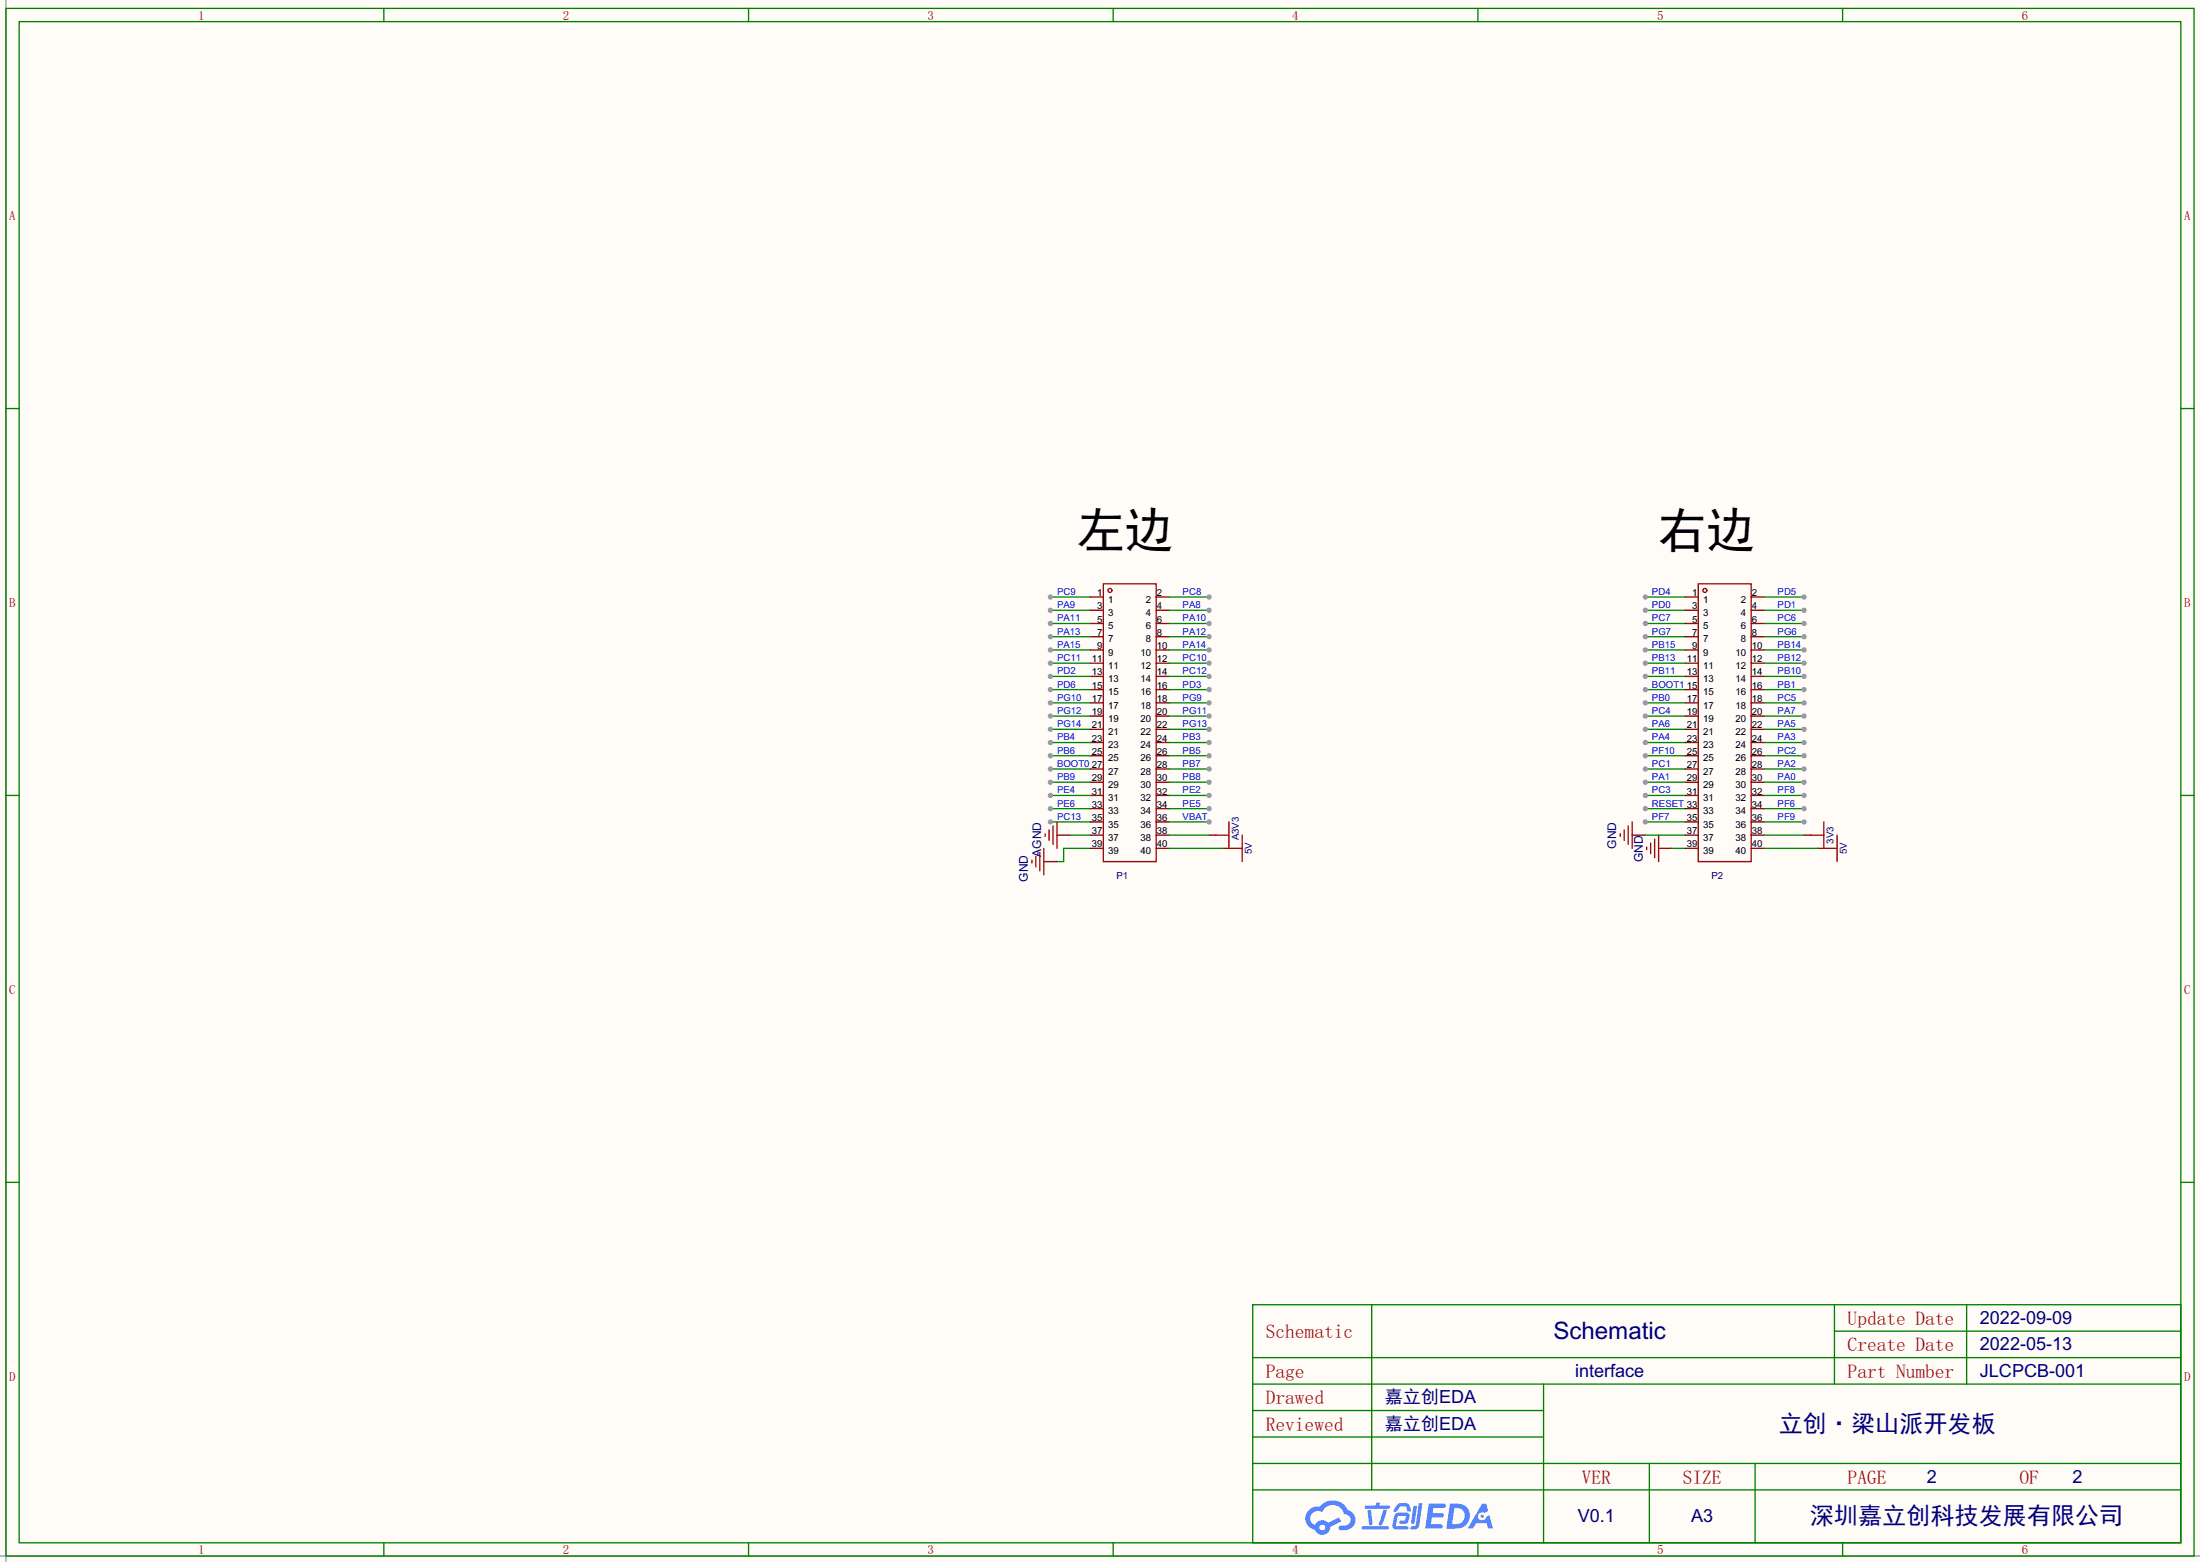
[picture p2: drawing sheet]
<svg xmlns="http://www.w3.org/2000/svg" width="423mm" height="300mm" viewBox="0 0 423 300" stroke-linecap="round" stroke-linejoin="round" font-family="sans-serif">
<path d="M0 0h422.7v299.9h-422.7z" fill="#fffcf7"/>
<path d="M1.1 0v299.9M0 298.8h422.7" fill="none" stroke="#999" stroke-width=".25"/>
<g fill="none" stroke="#008000" stroke-width=".25">
<path d="M1.1 1.6h420.4v297.2h-420.4zM3.7 4.2h415.3v292.1h-415.3zM73.7 1.6v2.6M143.8 1.6v2.6M213.9 1.6v2.6M283.9 1.6v2.6M354 1.6v2.6M1.1 78.4h2.6M419 78.4h2.5M1.1 152.7h2.6M419 152.7h2.5M1.1 227h2.6"/>
<path d="M419 227h2.5M240.7 250.5h178.3v45.8h-178.3zM263.5 250.5v35.6M352.4 250.5v15.3M352.4 255.6h66.6M377.8 250.5v15.3M240.7 270.9h55.8M240.7 265.8h178.3M240.7 275.9h55.8M240.7 260.7h178.3M296.5 265.8v30.5M73.7 296.3v2.5"/>
<path d="M143.8 296.3v2.5M213.9 296.3v2.5M240.7 286.1h178.3M240.7 281h178.3M283.9 296.3v2.5M316.9 281v15.3M337.2 281v15.3M354 296.3v2.5"/>
</g>
<g fill="#5487ff">
<path d="M274.5 288.7h2.6a.47 .47 0 0 1 .7 .4 .47 .47 0 0 1-.7 .5h-1.7l-.2 1h1.8a.45 .45 0 0 1 .4 .5 .45 .45 0 0 1-.6 .3h-1.7l-.2 1.3h1.6a.44 .44 0 0 1 .6 .3 .44 .44 0 0 1-.4 .5h-2.9z"/>
<path d="M284.7 288.7h.8l.4 1.5-.7 .3a.81 .81 0 0 0-1.2 .3 .81 .81 0 0 0 .3 1.1 .81 .81 0 0 0 1.2-.4l.1-.3 .5-.2 .7 2.5h-.9l-.3-1h-2l-.6 1h-1z"/>
<path d="M271.6 289.2h.7l-.5 3.1a.35 .35 0 0 1-.4 .3 .35 .35 0 0 1-.3-.3z"/>
<path d="M272.6 288.7h.7l-.6 4.2a1.08 1.08 0 0 1-1.8 .6l.2-.4h.7l.2-.2z"/>
<path d="M268.5 288.8l.5-.2h1a.74 .74 0 0 1 .8 .6l.3 .9-.1 .2h-.6l-.2-.9-.3-.1h-.9l-.7 1-.6-.1v-.1z"/>
<path d="M268 290.8l.5-.3h1.7a.65 .65 0 0 1 .6 .9l-.2 .4a.79 .79 0 0 1-.8 .8h-.7a.32 .32 0 0 1-.3-.3 .32 .32 0 0 1 .4-.3h.7l.2-.9-1.6 .1-.3 1.8 2.1 .1a.32 .32 0 0 1 .3 .3 .32 .32 0 0 1-.4 .3h-2.1l-.5-.3-.1-.5z"/>
<path d="M261.6 293.1h4.9a.32 .32 0 0 1 .3 .3 .32 .32 0 0 1-.3 .3h-4.7l-.2-.1z"/>
<path d="M265.8 289.9h.7l-.6 2a1.03 1.03 0 0 1-.7 1.1l-.3-.3z"/>
<path d="M262.7 290h.7l.3 2.5a.33 .33 0 0 1-.3 .4 .33 .33 0 0 1-.4-.3z"/>
<path d="M262.2 289.1h2.1l.3-.6h.5l-.1 .6h1.7a.32 .32 0 0 1 .4 .3 .32 .32 0 0 1-.4 .3h-4.4l-.1-.2z"/>
<path d="M278.6 288.7l-.7 4.8h1.6a2.47 2.47 0 0 0 2.9-2.4 2.47 2.47 0 0 0-3-2.4zM279.4 289.6a1.62 1.62 0 0 1 2 1.6 1.62 1.62 0 0 1-2.1 1.5h-.3z"/>
<path d="M251.5 289.9a2.23 2.23 0 0 0-.6 2.3 2.23 2.23 0 0 0 1.7 1.6 1.52 1.52 0 0 0 1.7 .9 1.52 1.52 0 0 0 1.2-1.5l2.2-1.1-.5-.7-2 1a1.57 1.57 0 0 0-2.6 .4 1.44 1.44 0 0 1-.7-2 1.44 1.44 0 0 1 2.1-.4 2.21 2.21 0 0 1 2.3-1.4 2.21 2.21 0 0 1 1.9 1.7 1.11 1.11 0 0 1 1.3 1.1 1.11 1.11 0 0 1-1.1 1.2h-.7a.45 .45 0 0 0-.5 .3 .45 .45 0 0 0 .4 .5 2.14 2.14 0 0 0 2.2-.6 2.14 2.14 0 0 0 .3-2.3l-.7-.7-.5-.2a3.2 3.2 0 0 0-5.3-.7l-1.1 .1zM253.5 293.3a.57 .57 0 0 1 1.1 0 .57 .57 0 0 1-1.1 0z"/>
<circle cx="284.8" cy="291.2" r=".31"/>
</g>
<g fill="none" stroke="#a10000" stroke-width=".25">
<path d="M212 112.1h10.1v53.3h-10.1zM326.3 112.1h10.1v53.3h-10.1z"/>
<circle cx="213.2" cy="113.4" r=".38"/>
<circle cx="327.5" cy="113.4" r=".38"/>
</g>
<g fill="none" stroke="#870000" stroke-width=".25">
<path d="M209.4 114.6h2.6M209.4 117.2h2.6M209.4 119.7h2.6M222.1 114.6h2.6M222.1 117.2h2.6M222.1 119.7h2.6M323.7 114.6h2.6M323.7 117.2h2.6M323.7 119.7h2.6M336.4 114.6h2.6M336.4 117.2h2.6M336.4 119.7h2.6"/>
<path d="M209.4 122.3h2.6M209.4 124.8h2.6M209.4 127.3h2.6M209.4 129.9h2.6M209.4 132.4h2.6M209.4 135h2.6M209.4 137.5h2.6M222.1 122.3h2.6M222.1 124.8h2.6M222.1 127.3h2.6M222.1 129.9h2.6M222.1 132.4h2.6"/>
<path d="M222.1 135h2.6M222.1 137.5h2.6M323.7 122.3h2.6M323.7 124.8h2.6M323.7 127.3h2.6M323.7 129.9h2.6M323.7 132.4h2.6M323.7 135h2.6M323.7 137.5h2.6M336.4 122.3h2.6M336.4 124.8h2.6M336.4 127.3h2.6"/>
<path d="M336.4 129.9h2.6M336.4 132.4h2.6M336.4 135h2.6M336.4 137.5h2.6M209.4 157.8h2.6M209.4 155.3h2.6M209.4 152.7h2.6M209.4 150.2h2.6M209.4 147.7h2.6M209.4 145.1h2.6M209.4 142.6h2.6M209.4 140h2.6"/>
<path d="M222.1 157.8h2.6M222.1 155.3h2.6M222.1 152.7h2.6M222.1 150.2h2.6M222.1 147.7h2.6M222.1 145.1h2.6M222.1 142.6h2.6M222.1 140h2.6M323.7 157.8h2.6M323.7 155.3h2.6M323.7 152.7h2.6M323.7 150.2h2.6"/>
<path d="M323.7 147.7h2.6M323.7 145.1h2.6M323.7 142.6h2.6M323.7 140h2.6M336.4 157.8h2.6M336.4 155.3h2.6M336.4 152.7h2.6M336.4 150.2h2.6M336.4 147.7h2.6M336.4 145.1h2.6M336.4 142.6h2.6M336.4 140h2.6"/>
<path d="M209.4 162.9h2.6M209.4 160.4h2.6M222.1 162.9h2.6M222.1 160.4h2.6M323.7 162.9h2.6M323.7 160.4h2.6M336.4 162.9h2.6M336.4 160.4h2.6"/>
</g>
<path d="M316.1 157.8h7.6" fill="none" stroke="#008700" stroke-width=".25"/>
<circle cx="316.1" cy="157.8" r=".51" fill="#999"/>
<path d="M316.1 155.3h7.6" fill="none" stroke="#008700" stroke-width=".25"/>
<circle cx="316.1" cy="155.3" r=".51" fill="#999"/>
<path d="M316.1 152.7h7.6" fill="none" stroke="#008700" stroke-width=".25"/>
<circle cx="316.1" cy="152.7" r=".51" fill="#999"/>
<path d="M316.1 150.2h7.6" fill="none" stroke="#008700" stroke-width=".25"/>
<circle cx="316.1" cy="150.2" r=".51" fill="#999"/>
<path d="M316.1 147.7h7.6" fill="none" stroke="#008700" stroke-width=".25"/>
<circle cx="316.1" cy="147.7" r=".51" fill="#999"/>
<path d="M316.1 145.1h7.6" fill="none" stroke="#008700" stroke-width=".25"/>
<circle cx="316.1" cy="145.1" r=".51" fill="#999"/>
<path d="M316.1 142.6h7.6" fill="none" stroke="#008700" stroke-width=".25"/>
<circle cx="316.1" cy="142.6" r=".51" fill="#999"/>
<path d="M316.1 140h7.6" fill="none" stroke="#008700" stroke-width=".25"/>
<circle cx="316.1" cy="140" r=".51" fill="#999"/>
<path d="M316.1 137.5h7.6" fill="none" stroke="#008700" stroke-width=".25"/>
<circle cx="316.1" cy="137.5" r=".51" fill="#999"/>
<path d="M316.1 135h7.6" fill="none" stroke="#008700" stroke-width=".25"/>
<circle cx="316.1" cy="135" r=".51" fill="#999"/>
<path d="M316.1 132.4h7.6" fill="none" stroke="#008700" stroke-width=".25"/>
<circle cx="316.1" cy="132.4" r=".51" fill="#999"/>
<path d="M316.1 129.9h7.6" fill="none" stroke="#008700" stroke-width=".25"/>
<circle cx="316.1" cy="129.9" r=".51" fill="#999"/>
<path d="M316.1 127.3h7.6" fill="none" stroke="#008700" stroke-width=".25"/>
<circle cx="316.1" cy="127.3" r=".51" fill="#999"/>
<path d="M316.1 124.8h7.6" fill="none" stroke="#008700" stroke-width=".25"/>
<circle cx="316.1" cy="124.8" r=".51" fill="#999"/>
<path d="M316.1 122.3h7.6" fill="none" stroke="#008700" stroke-width=".25"/>
<circle cx="316.1" cy="122.3" r=".51" fill="#999"/>
<path d="M316.1 119.7h7.6" fill="none" stroke="#008700" stroke-width=".25"/>
<circle cx="316.1" cy="119.7" r=".51" fill="#999"/>
<path d="M316.1 117.2h7.6" fill="none" stroke="#008700" stroke-width=".25"/>
<circle cx="316.1" cy="117.2" r=".51" fill="#999"/>
<path d="M316.1 114.6h7.6" fill="none" stroke="#008700" stroke-width=".25"/>
<circle cx="316.1" cy="114.6" r=".51" fill="#999"/>
<path d="M339 114.6h7.6" fill="none" stroke="#008700" stroke-width=".25"/>
<circle cx="346.6" cy="114.6" r=".51" fill="#999"/>
<path d="M339 117.2h7.6" fill="none" stroke="#008700" stroke-width=".25"/>
<circle cx="346.6" cy="117.2" r=".51" fill="#999"/>
<path d="M339 119.7h7.6" fill="none" stroke="#008700" stroke-width=".25"/>
<circle cx="346.6" cy="119.7" r=".51" fill="#999"/>
<path d="M339 122.3h7.6" fill="none" stroke="#008700" stroke-width=".25"/>
<circle cx="346.6" cy="122.3" r=".51" fill="#999"/>
<path d="M339 124.8h7.6" fill="none" stroke="#008700" stroke-width=".25"/>
<circle cx="346.6" cy="124.8" r=".51" fill="#999"/>
<path d="M339 127.3h7.6" fill="none" stroke="#008700" stroke-width=".25"/>
<circle cx="346.6" cy="127.3" r=".51" fill="#999"/>
<path d="M339 129.9h7.6" fill="none" stroke="#008700" stroke-width=".25"/>
<circle cx="346.6" cy="129.9" r=".51" fill="#999"/>
<path d="M339 132.4h7.6" fill="none" stroke="#008700" stroke-width=".25"/>
<circle cx="346.6" cy="132.4" r=".51" fill="#999"/>
<path d="M339 135h7.6" fill="none" stroke="#008700" stroke-width=".25"/>
<circle cx="346.6" cy="135" r=".51" fill="#999"/>
<path d="M339 137.5h7.6" fill="none" stroke="#008700" stroke-width=".25"/>
<circle cx="346.6" cy="137.5" r=".51" fill="#999"/>
<path d="M339 140h7.6" fill="none" stroke="#008700" stroke-width=".25"/>
<circle cx="346.6" cy="140" r=".51" fill="#999"/>
<path d="M339 142.6h7.6" fill="none" stroke="#008700" stroke-width=".25"/>
<circle cx="346.6" cy="142.6" r=".51" fill="#999"/>
<path d="M339 145.1h7.6" fill="none" stroke="#008700" stroke-width=".25"/>
<circle cx="346.6" cy="145.1" r=".51" fill="#999"/>
<path d="M339 147.7h7.6" fill="none" stroke="#008700" stroke-width=".25"/>
<circle cx="346.6" cy="147.7" r=".51" fill="#999"/>
<path d="M339 150.2h7.6" fill="none" stroke="#008700" stroke-width=".25"/>
<circle cx="346.6" cy="150.2" r=".51" fill="#999"/>
<path d="M339 152.7h7.6" fill="none" stroke="#008700" stroke-width=".25"/>
<circle cx="346.6" cy="152.7" r=".51" fill="#999"/>
<path d="M339 155.3h7.6" fill="none" stroke="#008700" stroke-width=".25"/>
<circle cx="346.6" cy="155.3" r=".51" fill="#999"/>
<path d="M339 157.8h7.6" fill="none" stroke="#008700" stroke-width=".25"/>
<circle cx="346.6" cy="157.8" r=".51" fill="#999"/>
<path d="M313.6 160.4h2.5M318.6 162.9h2.6M346.6 160.4h1.3M349.1 162.9h1.3" fill="none" stroke="#870000" stroke-width=".25"/>
<path d="M312 159.3v2.1M312.8 158.6v3.5M313.6 157.8v5.1M350.4 157.8v5.1h2.5M311.3 160.1v.5M316.4 162.6v.6M317.1 161.9v2M317.9 161.1v3.6M318.6 160.4v5M347.9 160.4h2.5M352.9 160.4v5" fill="none" stroke="#a10000" stroke-width=".25"/>
<path d="M201.8 114.6h7.6M316.1 160.4h7.6M321.2 162.9h2.5M339 160.4h7.6M339 162.9h10.1" fill="none" stroke="#008700" stroke-width=".25"/>
<circle cx="201.8" cy="114.6" r=".51" fill="#999"/>
<path d="M201.8 127.3h7.6" fill="none" stroke="#008700" stroke-width=".25"/>
<circle cx="201.8" cy="127.3" r=".51" fill="#999"/>
<path d="M201.8 124.8h7.6" fill="none" stroke="#008700" stroke-width=".25"/>
<circle cx="201.8" cy="124.8" r=".51" fill="#999"/>
<path d="M201.8 122.3h7.6" fill="none" stroke="#008700" stroke-width=".25"/>
<circle cx="201.8" cy="122.3" r=".51" fill="#999"/>
<path d="M201.8 117.2h7.6" fill="none" stroke="#008700" stroke-width=".25"/>
<circle cx="201.8" cy="117.2" r=".51" fill="#999"/>
<path d="M201.8 129.9h7.6" fill="none" stroke="#008700" stroke-width=".25"/>
<circle cx="201.8" cy="129.9" r=".51" fill="#999"/>
<path d="M201.8 119.7h7.6" fill="none" stroke="#008700" stroke-width=".25"/>
<circle cx="201.8" cy="119.7" r=".51" fill="#999"/>
<path d="M201.8 132.4h7.6" fill="none" stroke="#008700" stroke-width=".25"/>
<circle cx="201.8" cy="132.4" r=".51" fill="#999"/>
<path d="M201.8 135h7.6" fill="none" stroke="#008700" stroke-width=".25"/>
<circle cx="201.8" cy="135" r=".51" fill="#999"/>
<path d="M201.8 137.5h7.6" fill="none" stroke="#008700" stroke-width=".25"/>
<circle cx="201.8" cy="137.5" r=".51" fill="#999"/>
<path d="M201.8 140h7.6" fill="none" stroke="#008700" stroke-width=".25"/>
<circle cx="201.8" cy="140" r=".51" fill="#999"/>
<path d="M201.8 142.6h7.6" fill="none" stroke="#008700" stroke-width=".25"/>
<circle cx="201.8" cy="142.6" r=".51" fill="#999"/>
<path d="M201.8 145.1h7.6" fill="none" stroke="#008700" stroke-width=".25"/>
<circle cx="201.8" cy="145.1" r=".51" fill="#999"/>
<path d="M201.8 147.7h7.6" fill="none" stroke="#008700" stroke-width=".25"/>
<circle cx="201.8" cy="147.7" r=".51" fill="#999"/>
<path d="M201.8 150.2h7.6" fill="none" stroke="#008700" stroke-width=".25"/>
<circle cx="201.8" cy="150.2" r=".51" fill="#999"/>
<path d="M201.8 152.7h7.6" fill="none" stroke="#008700" stroke-width=".25"/>
<circle cx="201.8" cy="152.7" r=".51" fill="#999"/>
<path d="M201.8 155.3h7.6" fill="none" stroke="#008700" stroke-width=".25"/>
<circle cx="201.8" cy="155.3" r=".51" fill="#999"/>
<path d="M201.8 157.8h7.6" fill="none" stroke="#008700" stroke-width=".25"/>
<circle cx="201.8" cy="157.8" r=".51" fill="#999"/>
<path d="M200.5 165.4h2.6M203.1 160.4h2.5" fill="none" stroke="#870000" stroke-width=".25"/>
<path d="M201.5 159.3v2.1M202.3 158.6v3.5M203.1 157.8v5.1M198.2 165.2v.5M199 164.4v2.1M199.8 163.7v3.5M200.5 162.9v5.1M200.8 160.1v.5" fill="none" stroke="#a10000" stroke-width=".25"/>
<path d="M224.7 117.2h7.6" fill="none" stroke="#008700" stroke-width=".25"/>
<circle cx="232.3" cy="117.2" r=".51" fill="#999"/>
<path d="M224.7 114.6h7.6" fill="none" stroke="#008700" stroke-width=".25"/>
<circle cx="232.3" cy="114.6" r=".51" fill="#999"/>
<path d="M224.7 119.7h7.6" fill="none" stroke="#008700" stroke-width=".25"/>
<circle cx="232.3" cy="119.7" r=".51" fill="#999"/>
<path d="M224.7 124.8h7.6" fill="none" stroke="#008700" stroke-width=".25"/>
<circle cx="232.3" cy="124.8" r=".51" fill="#999"/>
<path d="M224.7 127.3h7.6" fill="none" stroke="#008700" stroke-width=".25"/>
<circle cx="232.3" cy="127.3" r=".51" fill="#999"/>
<path d="M224.7 129.9h7.6" fill="none" stroke="#008700" stroke-width=".25"/>
<circle cx="232.3" cy="129.9" r=".51" fill="#999"/>
<path d="M224.7 122.3h7.6" fill="none" stroke="#008700" stroke-width=".25"/>
<circle cx="232.3" cy="122.3" r=".51" fill="#999"/>
<path d="M224.7 132.4h7.6" fill="none" stroke="#008700" stroke-width=".25"/>
<circle cx="232.3" cy="132.4" r=".51" fill="#999"/>
<path d="M224.7 135h7.6" fill="none" stroke="#008700" stroke-width=".25"/>
<circle cx="232.3" cy="135" r=".51" fill="#999"/>
<path d="M224.7 137.5h7.6" fill="none" stroke="#008700" stroke-width=".25"/>
<circle cx="232.3" cy="137.5" r=".51" fill="#999"/>
<path d="M224.7 140h7.6" fill="none" stroke="#008700" stroke-width=".25"/>
<circle cx="232.3" cy="140" r=".51" fill="#999"/>
<path d="M224.7 142.6h7.6" fill="none" stroke="#008700" stroke-width=".25"/>
<circle cx="232.3" cy="142.6" r=".51" fill="#999"/>
<path d="M224.7 145.1h7.6" fill="none" stroke="#008700" stroke-width=".25"/>
<circle cx="232.3" cy="145.1" r=".51" fill="#999"/>
<path d="M224.7 147.7h7.6" fill="none" stroke="#008700" stroke-width=".25"/>
<circle cx="232.3" cy="147.7" r=".51" fill="#999"/>
<path d="M224.7 150.2h7.6" fill="none" stroke="#008700" stroke-width=".25"/>
<circle cx="232.3" cy="150.2" r=".51" fill="#999"/>
<path d="M224.7 152.7h7.6" fill="none" stroke="#008700" stroke-width=".25"/>
<circle cx="232.3" cy="152.7" r=".51" fill="#999"/>
<path d="M224.7 155.3h7.6" fill="none" stroke="#008700" stroke-width=".25"/>
<circle cx="232.3" cy="155.3" r=".51" fill="#999"/>
<path d="M224.7 157.8h7.6" fill="none" stroke="#008700" stroke-width=".25"/>
<circle cx="232.3" cy="157.8" r=".51" fill="#999"/>
<path d="M232.3 160.4h1.3M234.8 162.9h1.3" fill="none" stroke="#870000" stroke-width=".25"/>
<path d="M236.1 157.8v5.1h2.5M233.6 160.4h2.5M238.6 160.4v5" fill="none" stroke="#a10000" stroke-width=".25"/>
<path d="M205.6 160.4h3.8M209.4 162.9h-5.1v2.5h-1.2M224.7 160.4h7.6M224.7 162.9h10.1" fill="none" stroke="#008700" stroke-width=".25"/>
<g font-size="9.3">
<text x="206.9" y="105">左边</text>
<text x="318.6" y="105">右边</text>
</g>
<g font-size="4.6" fill="#000080">
<text x="298.4" y="257.1">Schematic</text>
<text x="341.7" y="274.9">立创·梁山派开发板</text>
<text x="347.7" y="292.7">深圳嘉立创科技发展有限公司</text>
</g>
<g font-size="3.7" fill="#a00000">
<text x="243.2" y="257">Schematic</text>
<text x="355" y="254.4">Update Date</text>
<text x="355" y="259.5">Create Date</text>
<text x="243.2" y="269.7">Drawed</text>
<text x="243.2" y="264.6">Page</text>
<text x="355" y="264.6">Part Number</text>
<text x="243.2" y="274.8">Reviewed</text>
<text x="303.9" y="284.9">VER</text>
<text x="323.3" y="284.9">SIZE</text>
<text x="355" y="284.9">PAGE</text>
<text x="388" y="284.9">OF</text>
</g>
<g font-size="3.5" fill="#000080">
<text x="380.4" y="254.2">2022-09-09</text>
<text x="380.4" y="259.3">2022-05-13</text>
<text x="266.1" y="269.5">嘉立创EDA</text>
<text x="302.6" y="264.4">interface</text>
<text x="380.4" y="264.4">JLCPCB-001</text>
<text x="266.1" y="274.5">嘉立创EDA</text>
<text x="370.2" y="284.7">2</text>
<text x="398.1" y="284.7">2</text>
<text x="303.1" y="292.3">V0.1</text>
<text x="324.9" y="292.3">A3</text>
</g>
<g font-size="2.5" fill="#a00000">
<text x="38.1" y="3.8">1</text>
<text x="108.2" y="3.8">2</text>
<text x="178.2" y="3.8">3</text>
<text x="248.3" y="3.8">4</text>
<text x="318.3" y="3.8">5</text>
<text x="388.4" y="3.8">6</text>
<text x="1.8" y="42.2">A</text>
<text x="419.6" y="42.2">A</text>
<text x="1.8" y="116.5">B</text>
<text x="419.6" y="116.5">B</text>
<text x="1.8" y="190.8">C</text>
<text x="419.6" y="190.8">C</text>
<text x="1.8" y="265.1">D</text>
<text x="419.6" y="265.1">D</text>
<text x="38.1" y="298.4">1</text>
<text x="108.2" y="298.4">2</text>
<text x="178.2" y="298.4">3</text>
<text x="248.3" y="298.4">4</text>
<text x="318.3" y="298.4">5</text>
<text x="388.4" y="298.4">6</text>
</g>
<g font-size="2.3" fill="#000080">
<text x="200" y="164.5" transform="rotate(-90 200 164.5)">AGND</text>
<text x="310.5" y="163" transform="rotate(-90 310.5 163)">GND</text>
<text x="315.6" y="165.5" transform="rotate(-90 315.6 165.5)">GND</text>
<text x="197.5" y="169.3" transform="rotate(-90 197.5 169.3)">GND</text>
</g>
<g font-size="1.9" fill="#00f">
<text x="203.1" y="114.2">PC9</text>
<text x="203.1" y="116.8">PA9</text>
<text x="203.1" y="119.3">PA11</text>
<text x="227.2" y="116.8">PA8</text>
<text x="227.2" y="114.2">PC8</text>
<text x="227.2" y="119.3">PA10</text>
<text x="317.4" y="119.3">PC7</text>
<text x="317.4" y="116.8">PD0</text>
<text x="317.4" y="114.2">PD4</text>
<text x="341.5" y="114.2">PD5</text>
<text x="341.5" y="116.8">PD1</text>
<text x="341.5" y="119.3">PC6</text>
<text x="203.1" y="124.4">PA15</text>
<text x="203.1" y="121.9">PA13</text>
<text x="227.2" y="124.4">PA14</text>
<text x="227.2" y="121.9">PA12</text>
<text x="317.4" y="124.4">PB15</text>
<text x="317.4" y="121.9">PG7</text>
<text x="341.5" y="121.9">PG6</text>
<text x="341.5" y="124.4">PB14</text>
<text x="203.1" y="126.9">PC11</text>
<text x="203.1" y="129.5">PD2</text>
<text x="227.2" y="126.9">PC10</text>
<text x="227.2" y="129.5">PC12</text>
<text x="317.4" y="129.5">PB11</text>
<text x="317.4" y="126.9">PB13</text>
<text x="341.5" y="126.9">PB12</text>
<text x="341.5" y="129.5">PB10</text>
<text x="203.1" y="132">PD6</text>
<text x="203.1" y="134.6">PG10</text>
<text x="203.1" y="137.1">PG12</text>
<text x="227.2" y="132">PD3</text>
<text x="227.2" y="134.6">PG9</text>
<text x="227.2" y="137.1">PG11</text>
<text x="317.4" y="137.1">PC4</text>
<text x="317.4" y="134.6">PB0</text>
<text x="317.4" y="132">BOOT1</text>
<text x="341.5" y="132">PB1</text>
<text x="341.5" y="134.6">PC5</text>
<text x="341.5" y="137.1">PA7</text>
<text x="203.1" y="139.6">PG14</text>
<text x="203.1" y="142.2">PB4</text>
<text x="227.2" y="139.6">PG13</text>
<text x="227.2" y="142.2">PB3</text>
<text x="317.4" y="142.2">PA4</text>
<text x="317.4" y="139.6">PA6</text>
<text x="341.5" y="139.6">PA5</text>
<text x="341.5" y="142.2">PA3</text>
<text x="203.1" y="144.7">PB6</text>
<text x="203.1" y="147.3">BOOT0</text>
<text x="203.1" y="149.8">PB9</text>
<text x="227.2" y="144.7">PB5</text>
<text x="227.2" y="147.3">PB7</text>
<text x="227.2" y="149.8">PB8</text>
<text x="317.4" y="149.8">PA1</text>
<text x="317.4" y="147.3">PC1</text>
<text x="317.4" y="144.7">PF10</text>
<text x="341.5" y="144.7">PC2</text>
<text x="341.5" y="147.3">PA2</text>
<text x="341.5" y="149.8">PA0</text>
<text x="203.1" y="152.3">PE4</text>
<text x="203.1" y="154.9">PE6</text>
<text x="227.2" y="152.3">PE2</text>
<text x="227.2" y="154.9">PE5</text>
<text x="317.4" y="154.9">RESET 33</text>
<text x="317.4" y="152.3">PC3</text>
<text x="341.5" y="152.3">PF8</text>
<text x="341.5" y="154.9">PF6</text>
<text x="203.1" y="157.4">PC13</text>
<text x="227.2" y="157.4">VBAT</text>
<text x="317.4" y="157.4">PF7</text>
<text x="341.5" y="157.4">PF9</text>
</g>
<g font-size="1.9">
<text x="210.8" y="119.5">5</text>
<text x="210.8" y="117">3</text>
<text x="210.8" y="114.5">1</text>
<text x="212.9" y="118.3">3</text>
<text x="212.9" y="115.7">1</text>
<text x="220.2" y="115.7">2</text>
<text x="220.2" y="118.3">4</text>
<text x="222.2" y="114.5">2</text>
<text x="222.2" y="117">4</text>
<text x="222.2" y="119.5">6</text>
<text x="325.1" y="119.5">5</text>
<text x="325.1" y="117">3</text>
<text x="325.1" y="114.5">1</text>
<text x="327.2" y="118.3">3</text>
<text x="327.2" y="115.7">1</text>
<text x="334.5" y="115.7">2</text>
<text x="334.5" y="118.3">4</text>
<text x="336.5" y="114.5">2</text>
<text x="336.5" y="117">4</text>
<text x="336.5" y="119.5">6</text>
<text x="210.8" y="124.6">9</text>
<text x="210.8" y="122.1">7</text>
<text x="212.9" y="125.9">9</text>
<text x="212.9" y="123.4">7</text>
<text x="212.9" y="120.8">5</text>
<text x="219.1" y="125.9">10</text>
<text x="220.2" y="120.8">6</text>
<text x="220.2" y="123.4">8</text>
<text x="222.2" y="122.1">8</text>
<text x="222.2" y="124.6">10</text>
<text x="325.1" y="124.6">9</text>
<text x="325.1" y="122.1">7</text>
<text x="327.2" y="125.9">9</text>
<text x="327.2" y="123.4">7</text>
<text x="327.2" y="120.8">5</text>
<text x="333.4" y="125.9">10</text>
<text x="334.5" y="120.8">6</text>
<text x="334.5" y="123.4">8</text>
<text x="336.5" y="122.1">8</text>
<text x="336.5" y="124.6">10</text>
<text x="209.8" y="129.7">13</text>
<text x="209.8" y="127.2">11</text>
<text x="212.9" y="131">13</text>
<text x="212.9" y="128.4">11</text>
<text x="219.1" y="128.4">12</text>
<text x="219.1" y="131">14</text>
<text x="222.2" y="127.2">12</text>
<text x="222.2" y="129.7">14</text>
<text x="324.1" y="129.7">13</text>
<text x="324.1" y="127.2">11</text>
<text x="327.2" y="131">13</text>
<text x="327.2" y="128.4">11</text>
<text x="333.4" y="128.4">12</text>
<text x="333.4" y="131">14</text>
<text x="336.5" y="127.2">12</text>
<text x="336.5" y="129.7">14</text>
<text x="209.8" y="137.3">19</text>
<text x="209.8" y="134.8">17</text>
<text x="209.8" y="132.2">15</text>
<text x="212.9" y="136.1">17</text>
<text x="212.9" y="133.5">15</text>
<text x="219.1" y="133.5">16</text>
<text x="219.1" y="136.1">18</text>
<text x="222.2" y="132.2">16</text>
<text x="222.2" y="134.8">18</text>
<text x="222.2" y="137.3">20</text>
<text x="324.1" y="137.3">19</text>
<text x="324.1" y="134.8">17</text>
<text x="324.1" y="132.2">15</text>
<text x="327.2" y="136.1">17</text>
<text x="327.2" y="133.5">15</text>
<text x="333.4" y="133.5">16</text>
<text x="333.4" y="136.1">18</text>
<text x="336.5" y="132.2">16</text>
<text x="336.5" y="134.8">18</text>
<text x="336.5" y="137.3">20</text>
<text x="209.8" y="142.4">23</text>
<text x="209.8" y="139.9">21</text>
<text x="212.9" y="143.7">23</text>
<text x="212.9" y="141.1">21</text>
<text x="212.9" y="138.6">19</text>
<text x="219.1" y="138.6">20</text>
<text x="219.1" y="141.1">22</text>
<text x="219.1" y="143.7">24</text>
<text x="222.2" y="139.9">22</text>
<text x="222.2" y="142.4">24</text>
<text x="324.1" y="142.4">23</text>
<text x="324.1" y="139.9">21</text>
<text x="327.2" y="143.7">23</text>
<text x="327.2" y="141.1">21</text>
<text x="327.2" y="138.6">19</text>
<text x="333.4" y="138.6">20</text>
<text x="333.4" y="141.1">22</text>
<text x="333.4" y="143.7">24</text>
<text x="336.5" y="139.9">22</text>
<text x="336.5" y="142.4">24</text>
<text x="209.8" y="147.5">27</text>
<text x="209.8" y="144.9">25</text>
<text x="212.9" y="148.8">27</text>
<text x="212.9" y="146.2">25</text>
<text x="219.1" y="146.2">26</text>
<text x="219.1" y="148.8">28</text>
<text x="222.2" y="144.9">26</text>
<text x="222.2" y="147.5">28</text>
<text x="324.1" y="147.5">27</text>
<text x="324.1" y="144.9">25</text>
<text x="327.2" y="148.8">27</text>
<text x="327.2" y="146.2">25</text>
<text x="333.4" y="146.2">26</text>
<text x="333.4" y="148.8">28</text>
<text x="336.5" y="144.9">26</text>
<text x="336.5" y="147.5">28</text>
<text x="209.8" y="155.1">33</text>
<text x="209.8" y="152.6">31</text>
<text x="209.8" y="150">29</text>
<text x="212.9" y="153.8">31</text>
<text x="212.9" y="151.3">29</text>
<text x="219.1" y="151.3">30</text>
<text x="219.1" y="153.8">32</text>
<text x="222.2" y="150">30</text>
<text x="222.2" y="152.6">32</text>
<text x="222.2" y="155.1">34</text>
<text x="324.1" y="152.6">31</text>
<text x="324.1" y="150">29</text>
<text x="327.2" y="153.8">31</text>
<text x="327.2" y="151.3">29</text>
<text x="333.4" y="151.3">30</text>
<text x="333.4" y="153.8">32</text>
<text x="336.5" y="150">30</text>
<text x="336.5" y="152.6">32</text>
<text x="336.5" y="155.1">34</text>
<text x="209.8" y="160.2">37</text>
<text x="209.8" y="157.6">35</text>
<text x="212.9" y="161.5">37</text>
<text x="212.9" y="158.9">35</text>
<text x="212.9" y="156.4">33</text>
<text x="219.1" y="156.4">34</text>
<text x="219.1" y="158.9">36</text>
<text x="219.1" y="161.5">38</text>
<text x="222.2" y="157.6">36</text>
<text x="222.2" y="160.2">38</text>
<text x="324.1" y="160.2">37</text>
<text x="324.1" y="157.6">35</text>
<text x="327.2" y="161.5">37</text>
<text x="327.2" y="158.9">35</text>
<text x="327.2" y="156.4">33</text>
<text x="333.4" y="156.4">34</text>
<text x="333.4" y="158.9">36</text>
<text x="333.4" y="161.5">38</text>
<text x="336.5" y="157.6">36</text>
<text x="336.5" y="160.2">38</text>
<text x="209.8" y="162.7">39</text>
<text x="212.9" y="164">39</text>
<text x="219.1" y="164">40</text>
<text x="222.2" y="162.7">40</text>
<text x="324.1" y="162.7">39</text>
<text x="327.2" y="164">39</text>
<text x="333.4" y="164">40</text>
<text x="336.5" y="162.7">40</text>
</g>
<g font-size="1.9" fill="#000080">
<text x="238" y="161.4" transform="rotate(-90 238 161.4)">A3V3</text>
<text x="240.5" y="164" transform="rotate(-90 240.5 164)">5V</text>
<text x="352.3" y="162" transform="rotate(-90 352.3 162)">3V3</text>
<text x="354.8" y="164" transform="rotate(-90 354.8 164)">5V</text>
<text x="214.5" y="168.8">P1</text>
<text x="328.8" y="168.8">P2</text>
</g>
</svg>
